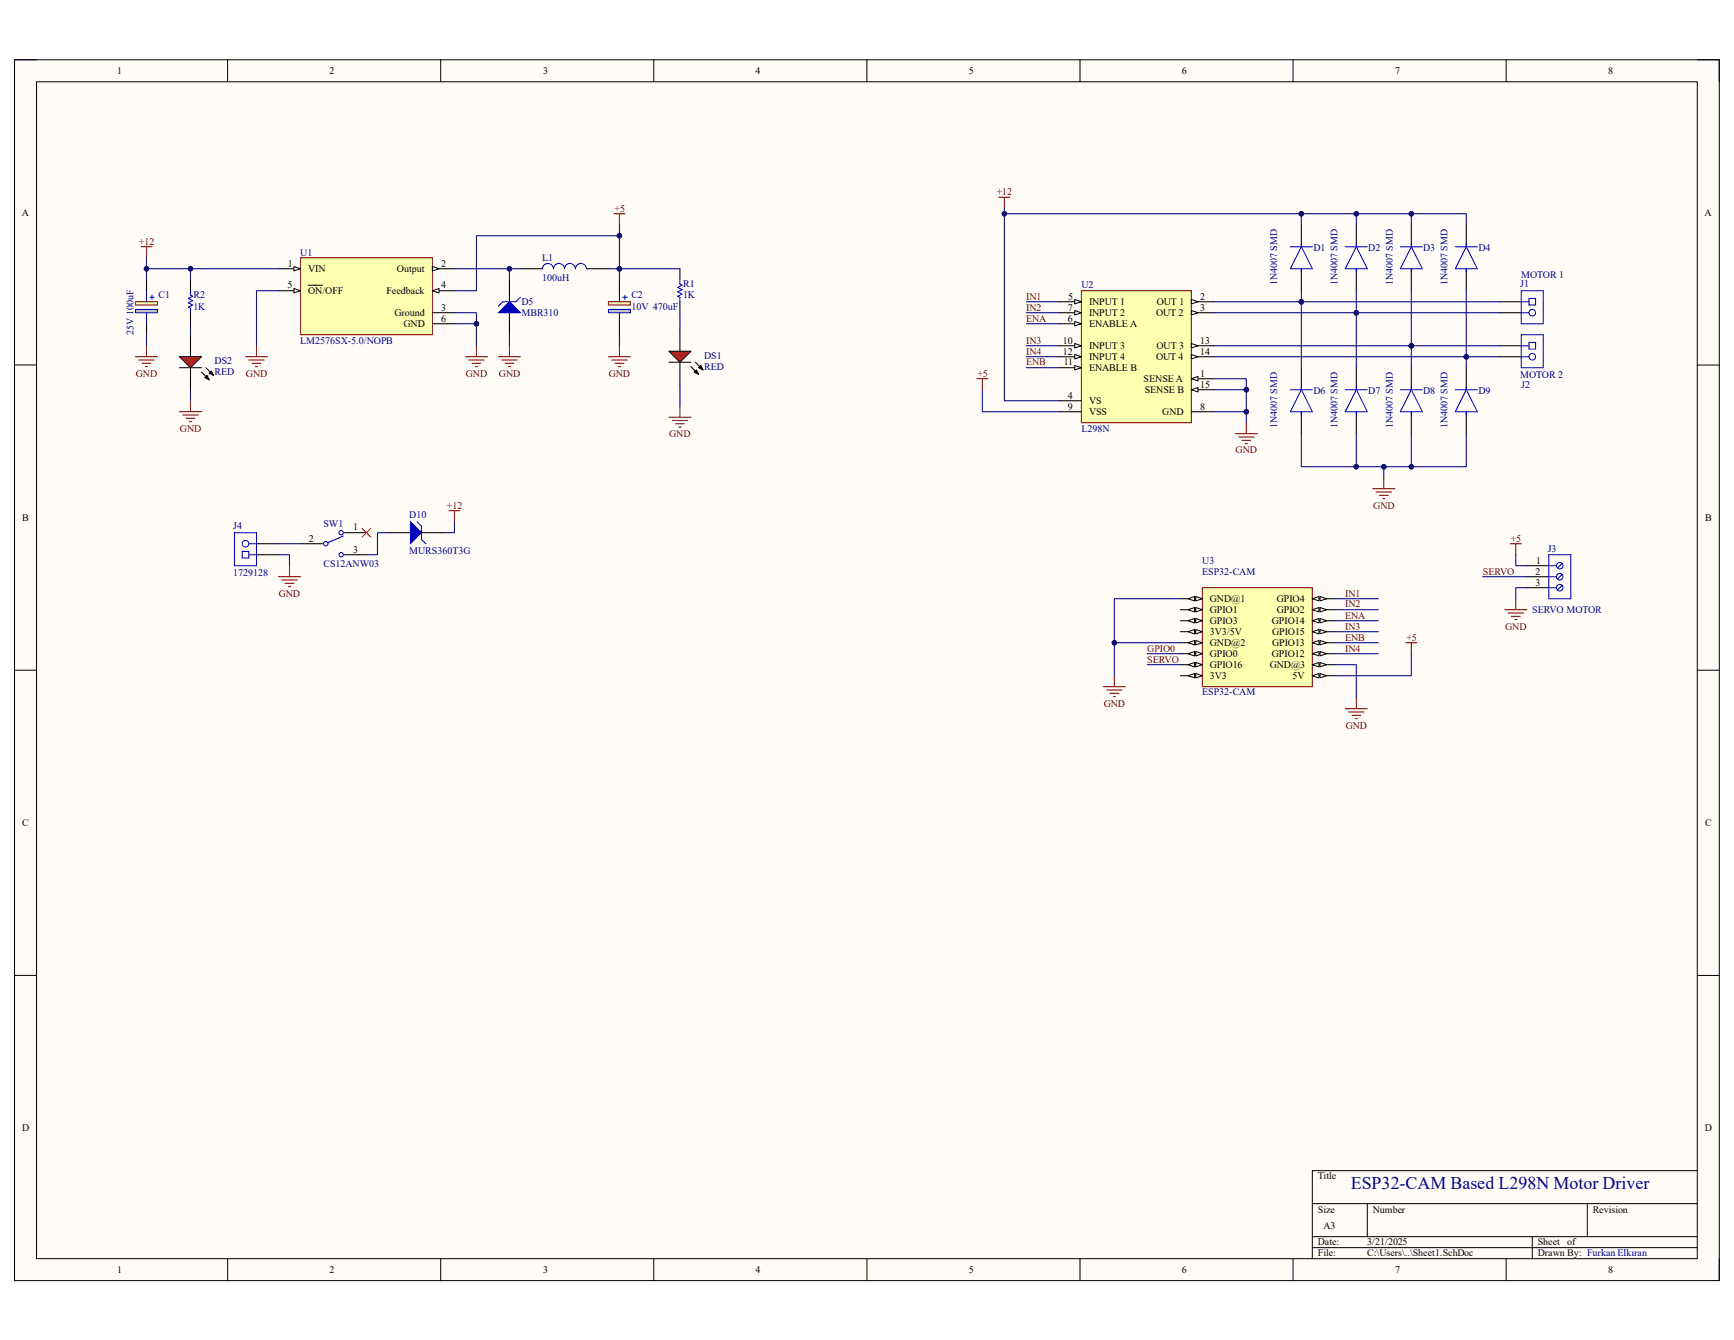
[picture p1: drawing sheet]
<svg xmlns="http://www.w3.org/2000/svg" width="279mm" height="216mm" viewBox="0 0 279 216" stroke-linecap="round" stroke-linejoin="round" font-family="sans-serif">
<path d="M2.3 9.6h274.7v196.7h-274.7z" fill-rule="evenodd" fill="#fffcf8"/>
<path d="M2.3 9.6h274.7v196.7h-274.7z" fill="none" stroke="#000" stroke-width=".16"/>
<path d="M5.9 13.2h267.6v189.6h-267.6z" fill-rule="evenodd" fill="#fffcf8"/>
<g fill="none" stroke="#000" stroke-width=".16">
<path d="M2.3 9.6h3.6M5.9 13.2h267.6v189.6h-267.6zM36.7 9.6v3.6M71 9.6v3.6M105.3 9.6v3.6M139.7 9.6v3.6M174 9.6v3.6M208.4 9.6v3.6M242.7 9.6v3.6M273.5 9.6h3.5v3.6M2.3 58.8h3.6M273.5 58.8h3.5"/>
<path d="M2.3 108h3.6M273.5 108h3.5M2.3 157.2h3.6M273.5 157.2h3.5M211.5 193.9h62M211.5 199.3h62M220.3 193.9v5.4M246.9 199.3v3.5M255.8 193.9v5.4M273.5 188.6h-62v14.2M36.7 202.8v3.5M71 202.8v3.5"/>
<path d="M105.3 202.8v3.5M139.7 202.8v3.5M174 202.8v3.5M208.4 202.8v3.5M211.5 201h62M242.7 202.8v3.5M277 202.8v3.5"/>
</g>
<path d="M193.7 94.7h17.8v15.9h-17.8z" fill-rule="evenodd" fill="#ffffb0"/>
<path d="M193.7 94.7h17.8v15.9h-17.8z" fill="none" stroke="#800000" stroke-width=".17"/>
<path d="M190.2 96.5h3.5" fill="none" stroke="#000" stroke-width=".17"/>
<path d="M192.7 96.1l1 .4-1 .3z" fill="#f8fcff"/>
<path d="M192.7 96.1l1 .4-1 .3z" fill="none" stroke="#000" stroke-width=".16"/>
<path d="M191.4 96.5l1.1-.4v.7z" fill="#f8fcff"/>
<path d="M191.4 96.5l1.1-.4v.7z" fill="none" stroke="#000" stroke-width=".16"/>
<path d="M190.2 98.2h3.5" fill="none" stroke="#000" stroke-width=".17"/>
<path d="M192.7 97.9l1 .3-1 .4z" fill="#f8fcff"/>
<path d="M192.7 97.9l1 .3-1 .4z" fill="none" stroke="#000" stroke-width=".16"/>
<path d="M191.4 98.2l1.1-.3v.7z" fill="#f8fcff"/>
<path d="M191.4 98.2l1.1-.3v.7z" fill="none" stroke="#000" stroke-width=".16"/>
<path d="M190.2 100h3.5" fill="none" stroke="#000" stroke-width=".17"/>
<path d="M192.7 99.7l1 .3-1 .4z" fill="#f8fcff"/>
<path d="M192.7 99.7l1 .3-1 .4z" fill="none" stroke="#000" stroke-width=".16"/>
<path d="M191.4 100l1.1-.3v.7z" fill="#f8fcff"/>
<path d="M191.4 100l1.1-.3v.7z" fill="none" stroke="#000" stroke-width=".16"/>
<path d="M190.2 101.8h3.5" fill="none" stroke="#000" stroke-width=".17"/>
<path d="M192.7 101.4l1 .4-1 .3z" fill="#f8fcff"/>
<path d="M192.7 101.4l1 .4-1 .3z" fill="none" stroke="#000" stroke-width=".16"/>
<path d="M191.4 101.8l1.1-.4v.7z" fill="#f8fcff"/>
<path d="M191.4 101.8l1.1-.4v.7z" fill="none" stroke="#000" stroke-width=".16"/>
<path d="M190.2 103.6h3.5" fill="none" stroke="#000" stroke-width=".17"/>
<path d="M192.7 103.2l1 .4-1 .3z" fill="#f8fcff"/>
<path d="M192.7 103.2l1 .4-1 .3z" fill="none" stroke="#000" stroke-width=".16"/>
<path d="M191.4 103.6l1.1-.4v.7z" fill="#f8fcff"/>
<path d="M191.4 103.6l1.1-.4v.7z" fill="none" stroke="#000" stroke-width=".16"/>
<path d="M190.2 105.3h3.5" fill="none" stroke="#000" stroke-width=".17"/>
<path d="M192.7 105l1 .3-1 .4z" fill="#f8fcff"/>
<path d="M192.7 105l1 .3-1 .4z" fill="none" stroke="#000" stroke-width=".16"/>
<path d="M191.4 105.3l1.1-.3v.7z" fill="#f8fcff"/>
<path d="M191.4 105.3l1.1-.3v.7z" fill="none" stroke="#000" stroke-width=".16"/>
<path d="M190.2 107.1h3.5" fill="none" stroke="#000" stroke-width=".17"/>
<path d="M192.7 106.7l1 .4-1 .4z" fill="#f8fcff"/>
<path d="M192.7 106.7l1 .4-1 .4z" fill="none" stroke="#000" stroke-width=".16"/>
<path d="M191.4 107.1l1.1-.4v.8z" fill="#f8fcff"/>
<path d="M191.4 107.1l1.1-.4v.8z" fill="none" stroke="#000" stroke-width=".16"/>
<path d="M190.2 108.9h3.5" fill="none" stroke="#000" stroke-width=".17"/>
<path d="M192.7 108.5l1 .4-1 .3z" fill="#f8fcff"/>
<path d="M192.7 108.5l1 .4-1 .3z" fill="none" stroke="#000" stroke-width=".16"/>
<path d="M191.4 108.9l1.1-.4v.7z" fill="#f8fcff"/>
<path d="M191.4 108.9l1.1-.4v.7z" fill="none" stroke="#000" stroke-width=".16"/>
<path d="M211.5 96.5h3.5" fill="none" stroke="#000" stroke-width=".17"/>
<path d="M211.5 96.5l1-.4v.7z" fill="#f8fcff"/>
<path d="M211.5 96.5l1-.4v.7z" fill="none" stroke="#000" stroke-width=".16"/>
<path d="M212.7 96.1l1.1 .4-1.1 .3z" fill="#f8fcff"/>
<path d="M212.7 96.1l1.1 .4-1.1 .3z" fill="none" stroke="#000" stroke-width=".16"/>
<path d="M211.5 98.2h3.5" fill="none" stroke="#000" stroke-width=".17"/>
<path d="M211.5 98.2l1-.3v.7z" fill="#f8fcff"/>
<path d="M211.5 98.2l1-.3v.7z" fill="none" stroke="#000" stroke-width=".16"/>
<path d="M212.7 97.9l1.1 .3-1.1 .4z" fill="#f8fcff"/>
<path d="M212.7 97.9l1.1 .3-1.1 .4z" fill="none" stroke="#000" stroke-width=".16"/>
<path d="M211.5 100h3.5" fill="none" stroke="#000" stroke-width=".17"/>
<path d="M211.5 100l1-.3v.7z" fill="#f8fcff"/>
<path d="M211.5 100l1-.3v.7z" fill="none" stroke="#000" stroke-width=".16"/>
<path d="M212.7 99.7l1.1 .3-1.1 .4z" fill="#f8fcff"/>
<path d="M212.7 99.7l1.1 .3-1.1 .4z" fill="none" stroke="#000" stroke-width=".16"/>
<path d="M211.5 101.8h3.5" fill="none" stroke="#000" stroke-width=".17"/>
<path d="M211.5 101.8l1-.4v.7z" fill="#f8fcff"/>
<path d="M211.5 101.8l1-.4v.7z" fill="none" stroke="#000" stroke-width=".16"/>
<path d="M212.7 101.4l1.1 .4-1.1 .3z" fill="#f8fcff"/>
<path d="M212.7 101.4l1.1 .4-1.1 .3z" fill="none" stroke="#000" stroke-width=".16"/>
<path d="M211.5 103.6h3.5" fill="none" stroke="#000" stroke-width=".17"/>
<path d="M211.5 103.6l1-.4v.7z" fill="#f8fcff"/>
<path d="M211.5 103.6l1-.4v.7z" fill="none" stroke="#000" stroke-width=".16"/>
<path d="M212.7 103.2l1.1 .4-1.1 .3z" fill="#f8fcff"/>
<path d="M212.7 103.2l1.1 .4-1.1 .3z" fill="none" stroke="#000" stroke-width=".16"/>
<path d="M211.5 105.3h3.5" fill="none" stroke="#000" stroke-width=".17"/>
<path d="M211.5 105.3l1-.3v.7z" fill="#f8fcff"/>
<path d="M211.5 105.3l1-.3v.7z" fill="none" stroke="#000" stroke-width=".16"/>
<path d="M212.7 105l1.1 .3-1.1 .4z" fill="#f8fcff"/>
<path d="M212.7 105l1.1 .3-1.1 .4z" fill="none" stroke="#000" stroke-width=".16"/>
<path d="M211.5 107.1h3.5" fill="none" stroke="#000" stroke-width=".17"/>
<path d="M211.5 107.1l1-.4v.8z" fill="#f8fcff"/>
<path d="M211.5 107.1l1-.4v.8z" fill="none" stroke="#000" stroke-width=".16"/>
<path d="M212.7 106.7l1.1 .4-1.1 .4z" fill="#f8fcff"/>
<path d="M212.7 106.7l1.1 .4-1.1 .4z" fill="none" stroke="#000" stroke-width=".16"/>
<path d="M211.5 108.9h3.5" fill="none" stroke="#000" stroke-width=".17"/>
<path d="M211.5 108.9l1-.4v.7z" fill="#f8fcff"/>
<path d="M211.5 108.9l1-.4v.7z" fill="none" stroke="#000" stroke-width=".16"/>
<path d="M212.7 108.5l1.1 .4-1.1 .3z" fill="#f8fcff"/>
<path d="M212.7 108.5l1.1 .4-1.1 .3z" fill="none" stroke="#000" stroke-width=".16"/>
<path d="M174.2 46.8h17.8v21.3h-17.8z" fill-rule="evenodd" fill="#ffffb0"/>
<path d="M174.2 46.8h17.8v21.3h-17.8z" fill="none" stroke="#800000" stroke-width=".16"/>
<path d="M192 61h3.5" fill="none" stroke="#000" stroke-width=".17"/>
<path d="M192 61l1-.3v.7z" fill="#f8fcff"/>
<path d="M192 61l1-.3v.7z" fill="none" stroke="#000" stroke-width=".16"/>
<path d="M170.7 55.7h3.5" fill="none" stroke="#000" stroke-width=".17"/>
<path d="M173.2 55.4l1 .3-1 .4z" fill="#f8fcff"/>
<path d="M173.2 55.4l1 .3-1 .4z" fill="none" stroke="#000" stroke-width=".16"/>
<path d="M170.7 59.2h3.5" fill="none" stroke="#000" stroke-width=".17"/>
<path d="M173.2 58.9l1 .3-1 .4z" fill="#f8fcff"/>
<path d="M173.2 58.9l1 .3-1 .4z" fill="none" stroke="#000" stroke-width=".16"/>
<path d="M170.7 57.5h3.5" fill="none" stroke="#000" stroke-width=".17"/>
<path d="M173.2 57.1l1 .4-1 .3z" fill="#f8fcff"/>
<path d="M173.2 57.1l1 .4-1 .3z" fill="none" stroke="#000" stroke-width=".16"/>
<path d="M192 55.7h3.5" fill="none" stroke="#000" stroke-width=".17"/>
<path d="M192 55.4l1 .3-1 .4z" fill="#f8fcff"/>
<path d="M192 55.4l1 .3-1 .4z" fill="none" stroke="#000" stroke-width=".16"/>
<path d="M192 57.5h3.5" fill="none" stroke="#000" stroke-width=".17"/>
<path d="M192 57.1l1 .4-1 .3z" fill="#f8fcff"/>
<path d="M192 57.1l1 .4-1 .3z" fill="none" stroke="#000" stroke-width=".16"/>
<path d="M192 62.8h3.5" fill="none" stroke="#000" stroke-width=".17"/>
<path d="M192 62.8l1-.4v.8z" fill="#f8fcff"/>
<path d="M192 62.8l1-.4v.8z" fill="none" stroke="#000" stroke-width=".16"/>
<path d="M192 48.6h3.5" fill="none" stroke="#000" stroke-width=".17"/>
<path d="M192 48.3l1 .3-1 .4z" fill="#f8fcff"/>
<path d="M192 48.3l1 .3-1 .4z" fill="none" stroke="#000" stroke-width=".16"/>
<path d="M192 50.4h3.5" fill="none" stroke="#000" stroke-width=".17"/>
<path d="M192 50l1 .4-1 .3z" fill="#f8fcff"/>
<path d="M192 50l1 .4-1 .3z" fill="none" stroke="#000" stroke-width=".16"/>
<path d="M170.7 48.6h3.5M170.7 64.6h3.5" fill="none" stroke="#000" stroke-width=".17"/>
<path d="M173.2 48.3l1 .3-1 .4z" fill="#f8fcff"/>
<path d="M173.2 48.3l1 .3-1 .4z" fill="none" stroke="#000" stroke-width=".16"/>
<path d="M170.7 52.2h3.5" fill="none" stroke="#000" stroke-width=".17"/>
<path d="M173.2 51.8l1 .4-1 .3z" fill="#f8fcff"/>
<path d="M173.2 51.8l1 .4-1 .3z" fill="none" stroke="#000" stroke-width=".16"/>
<path d="M170.7 50.4h3.5" fill="none" stroke="#000" stroke-width=".17"/>
<path d="M173.2 50l1 .4-1 .3z" fill="#f8fcff"/>
<path d="M173.2 50l1 .4-1 .3z" fill="none" stroke="#000" stroke-width=".16"/>
<g fill="none" stroke="#000" stroke-width=".17">
<path d="M209.7 36.2v3.6M218.5 36.2v3.6M227.4 36.2v3.6M236.3 36.2v3.6M209.7 43.3v3.5M209.7 59.2v3.6M218.5 43.3v3.5M218.5 59.2v3.6M227.4 43.3v3.5M227.4 59.2v3.6M236.3 43.3v3.5M236.3 59.2v3.6"/>
<path d="M241.6 48.6h3.5M241.6 50.4h3.5M170.7 66.3h3.5M192 66.3h3.5M209.7 66.3v3.6M218.5 66.3v3.6M227.4 66.3v3.6M236.3 66.3v3.6"/>
</g>
<path d="M199.1 69.9h3.5M199.6 70.4h2.5M200.1 71h1.4M200.6 71.5h.4M200.8 68.1v1.8" fill="none" stroke="#800000" stroke-width=".17"/>
<g fill="none" stroke="#00f" stroke-width=".17">
<path d="M207.9 39.8h3.6M209.7 39.8l1.8 3.5h-3.6zM209.7 39.2v.6M216.8 39.8h3.5M218.5 39.8l1.8 3.5h-3.5zM218.5 39.2v.6M225.6 39.8h3.6M227.4 39.8l1.8 3.5h-3.6zM227.4 39.2v.6M234.5 39.8h3.5M236.3 39.8l1.7 3.5h-3.5zM236.3 39.2v.6"/>
<path d="M209.7 43.3v.5M218.5 43.3v.5M227.4 43.3v.5M236.3 43.3v.5M245.1 50.4h1.3M245.1 48.6h1.3M245.1 46.8h3.6v5.4h-3.6zM207.9 62.8h3.6M209.7 62.3v.5M209.7 66.3v.6M209.7 62.8l1.8 3.5h-3.6zM216.8 62.8h3.5"/>
<path d="M218.5 62.3v.5M218.5 66.3v.6M218.5 62.8l1.8 3.5h-3.5zM225.6 62.8h3.6M227.4 62.3v.5M227.4 66.3v.6M227.4 62.8l1.8 3.5h-3.6zM234.5 62.8h3.5M236.3 62.3v.5M236.3 66.3v.6M236.3 62.8l1.7 3.5h-3.5z"/>
</g>
<circle cx="246.9" cy="50.4" r=".53" fill="#fff"/>
<g fill="none" stroke="#00f" stroke-width=".17">
<path d="M245.1 57.5h1.3M245.1 55.7h1.3M245.1 53.9h3.6v5.3h-3.6zM246.4 48.1h1v1h-1z"/>
<circle cx="246.9" cy="50.4" r=".53"/>
</g>
<path d="M241.6 55.7h3.5M241.6 57.5h3.5" fill="none" stroke="#000" stroke-width=".17"/>
<circle cx="246.9" cy="57.5" r=".53" fill="#fff"/>
<g fill="none" stroke="#00f" stroke-width=".17">
<path d="M246.4 55.2h1v1h-1zM249.6 91.1h1.2M249.6 92.9h1.2M249.6 94.7h1.2M249.6 89.4h3.5v7.1h-3.5zM251.7 90.8l-.7 .7M251.7 92.5l-.7 .8M251.7 94.3l-.7 .8"/>
<circle cx="246.9" cy="57.5" r=".53"/>
<circle cx="251.3" cy="91.1" r=".53"/>
<circle cx="251.3" cy="92.9" r=".53"/>
<circle cx="251.3" cy="94.7" r=".53"/>
</g>
<g fill="none" stroke="#800000" stroke-width=".17">
<path d="M160.9 31.8h1.8M161.8 31.8v1.7M221.2 78.7h3.5M221.7 79.3h2.5M222.3 79.8h1.4M223 77v1.7M222.8 80.3h.3M242.5 98.2h3.5M243 98.8h2.5M243.4 87.6h1.7M243.5 99.3h1.5M244.1 99.8h.3"/>
<path d="M244.2 87.6v1.8M244.2 96.5v1.7"/>
</g>
<path d="M246 91.1h3.6M246 92.9h3.6M246 94.7h3.6" fill="none" stroke="#000" stroke-width=".17"/>
<path d="M48.4 41.5h21.3v12.4h-21.3z" fill-rule="evenodd" fill="#ffffb0"/>
<path d="M48.4 41.5h21.3v12.4h-21.3z" fill="none" stroke="#800000" stroke-width=".17"/>
<path d="M44.9 43.3h3.5" fill="none" stroke="#000" stroke-width=".17"/>
<path d="M47.4 42.9l1 .4-1 .4z" fill="#f8fcff"/>
<path d="M47.4 42.9l1 .4-1 .4z" fill="none" stroke="#000" stroke-width=".16"/>
<path d="M44.9 46.8h3.5" fill="none" stroke="#000" stroke-width=".17"/>
<path d="M47.4 46.5l1 .3-1 .4z" fill="#f8fcff"/>
<path d="M47.4 46.5l1 .3-1 .4z" fill="none" stroke="#000" stroke-width=".16"/>
<path d="M49.7 46h2.3M69.7 46.8h3.5" fill="none" stroke="#000" stroke-width=".17"/>
<path d="M69.7 46.8l1-.3v.7z" fill="#f8fcff"/>
<path d="M69.7 46.8l1-.3v.7z" fill="none" stroke="#000" stroke-width=".16"/>
<path d="M69.7 50.4h3.5M69.7 43.3h3.5" fill="none" stroke="#000" stroke-width=".17"/>
<path d="M69.7 42.9l1 .4-1 .4z" fill="#f8fcff"/>
<path d="M69.7 42.9l1 .4-1 .4z" fill="none" stroke="#000" stroke-width=".16"/>
<path d="M69.7 52.2h3.5M83.9 43.3h3.5M94.5 43.3h3.5" fill="none" stroke="#000" stroke-width=".17"/>
<path d="M87.4 43.3a.89 .89 0 0 1 .9-.9 .89 .89 0 0 1 .9 .9 .89 .89 0 0 1 .9-.9 .89 .89 0 0 1 .8 .9 .89 .89 0 0 1 .9-.9 .89 .89 0 0 1 .9 .9 .89 .89 0 0 1 .9-.9 .89 .89 0 0 1 .9 .9" fill="none" stroke="#00f" stroke-width=".17"/>
<path d="M21.8 48.6h3.6v.5h-3.6z" fill-rule="evenodd" fill="#ffffb0"/>
<path d="M21.8 48.6h3.6v.5h-3.6z" fill="none" stroke="#800000" stroke-width=".17"/>
<path d="M21.8 49.9h3.6v.5h-3.6z" fill-rule="evenodd" fill="#c0c0c0"/>
<path d="M21.8 49.9h3.6v.5h-3.6zM23.6 46.8v1.8M23.6 50.4v1.8M24.1 47.9h.7M24.5 47.6v.7" fill="none" stroke="#00f" stroke-width=".17"/>
<path d="M23.6 45.1v1.7M23.6 52.2v1.7" fill="none" stroke="#000" stroke-width=".17"/>
<path d="M98 48.6h3.6v.5h-3.6z" fill-rule="evenodd" fill="#ffffb0"/>
<path d="M98 48.6h3.6v.5h-3.6z" fill="none" stroke="#800000" stroke-width=".17"/>
<path d="M98 49.9h3.6v.5h-3.6z" fill-rule="evenodd" fill="#c0c0c0"/>
<path d="M98 49.9h3.6v.5h-3.6zM99.8 46.8v1.8M99.8 50.4v1.8M100.3 47.9h.7M100.7 47.6v.7" fill="none" stroke="#00f" stroke-width=".17"/>
<path d="M82.1 45.1v3.5M82.1 50.4v3.5M99.8 45.1v1.7M99.8 52.2v1.7" fill="none" stroke="#000" stroke-width=".17"/>
<path d="M80.3 50.4l1.8-1.8 1.8 1.8z" fill="#00f"/>
<path d="M30.7 46.8v.8l.3 .1-.7 .4 .7 .3-.7 .4 .7 .3-.7 .4 .4 .2v.7M80.3 50.4l1.8-1.8 1.8 1.8zM83.9 47.9l-.8 .7h-2.1l-.7 .7" fill="none" stroke="#00f" stroke-width=".17"/>
<g fill="none" stroke="#800000" stroke-width=".17">
<path d="M22.7 39.8h1.8M23.6 39.8v1.7M98.9 34.4h1.8M99.8 34.4v1.8M21.8 57.5h3.6M22.4 58h2.4M22.9 58.5h1.4M23.4 59.1h.4M23.6 55.7v1.8M39.6 57.5h3.5M40.1 58h2.5M40.6 58.5h1.4"/>
<path d="M41.2 59.1h.3M41.3 55.7v1.8M75 57.5h3.5M75.5 58h2.5M76.1 58.5h1.4M76.6 59.1h.3M76.8 55.7v1.8M80.3 57.5h3.6M80.8 58h2.5M81.4 58.5h1.4M81.9 59.1h.4M82.1 55.7v1.8"/>
<path d="M98 57.5h3.6M98.6 58h2.4M99.1 58.5h1.4M99.6 59.1h.4M99.8 55.7v1.8"/>
</g>
<path d="M30.7 45.1v1.7M30.7 50.4v1.8M30.7 53.9v3.6M30.7 59.2v3.6" fill="none" stroke="#000" stroke-width=".17"/>
<path d="M28.9 57.5h3.6l-1.8 1.7z" fill="#f00"/>
<path d="M28.9 57.5h3.6l-1.8 1.7zM28.9 59.2h3.6M32.5 60l1.2 1.2M33.2 59.2l1.2 1.3M34.1 59.8l.3 .7-.7-.4zM33.4 60.5l.3 .7-.7-.4zM41.3 89.4h3.6M41.3 87.6h3.6" fill="none" stroke="#000" stroke-width=".17"/>
<path d="M33.4 60.5l.3 .7-.7-.4zM34.1 59.8l.3 .7-.7-.4z" fill="#000"/>
<path d="M28.9 66.3h3.6M29.5 66.9h2.4M30 67.4h1.4M30.5 67.9h.4M30.7 64.6v1.7" fill="none" stroke="#800000" stroke-width=".17"/>
<path d="M37.8 85.8h3.5v5.3h-3.5zM40.1 87.6h1.2M40.1 89.4h1.2" fill="none" stroke="#00f" stroke-width=".17"/>
<circle cx="39.6" cy="87.6" r=".53" fill="#fff"/>
<g fill="none" stroke="#00f" stroke-width=".17">
<path d="M39 88.8h1.1v1.1h-1.1z"/>
<circle cx="39.6" cy="87.6" r=".53"/>
</g>
<path d="M62.6 85.8h3.5M67.9 85.8h3.6" fill="none" stroke="#000" stroke-width=".17"/>
<path d="M66.1 84.1l1.8 1.7-1.8 1.8z" fill="#00f"/>
<path d="M109.6 45.1v.7l.3 .2-.7 .3 .7 .4-.7 .3 .7 .4-.7 .3 .4 .2v.7M66.1 84.1l1.8 1.7-1.8 1.8zM67.2 84.1l.7 .7v2.1l.7 .7" fill="none" stroke="#00f" stroke-width=".17"/>
<path d="M44.9 92.9h3.5M45.4 93.5h2.5M45.9 94h1.5M46.5 94.5h.3M46.6 91.1v1.8" fill="none" stroke="#800000" stroke-width=".17"/>
<path d="M109.6 43.3v1.8M109.6 48.6v1.8M109.6 53v3.6M109.6 58.4v3.5" fill="none" stroke="#000" stroke-width=".17"/>
<path d="M107.8 56.6h3.5l-1.7 1.8z" fill="#f00"/>
<path d="M107.8 56.6h3.5l-1.7 1.8zM107.8 58.4h3.5M111.3 59.1l1.3 1.2M112 58.4l1.3 1.2M112.2 59.6l.4 .7-.7-.3zM112.6 59.2l.3-.3 .4 .7zM48.4 87.6h3.6M55.5 85.8h3.5M55.5 89.4h3.5" fill="none" stroke="#000" stroke-width=".17"/>
<path d="M112.6 59.2l.3-.3 .4 .7zM112.2 59.6l.4 .7-.7-.3z" fill="#000"/>
<g fill="none" stroke="#800000" stroke-width=".17">
<path d="M107.8 67.2h3.5M108.3 67.8h2.5M108.8 68.3h1.5M109.4 68.8h.3M109.6 65.4v1.8M157.4 61h1.8M158.3 61v1.8M177.8 110.6h3.5M178.3 111.2h2.5M178.8 111.7h1.5M179.4 112.2h.3M179.6 108.9v1.7"/>
<path d="M216.8 114.2h3.5M217.3 114.7h2.5M217.8 115.3h1.5M218.4 115.8h.3M218.5 112.4v1.8M226.5 103.6h1.8M227.4 103.6v1.7"/>
</g>
<g fill="none" stroke="#00f" stroke-width=".17">
<path d="M55.3 86.4l-2.5 1"/>
<circle cx="52.5" cy="87.6" r=".35"/>
<circle cx="55" cy="85.8" r=".35"/>
<circle cx="55" cy="89.4" r=".35"/>
</g>
<path d="M195.5 61h5.3v7.1" fill="none" stroke="#000080" stroke-width=".17"/>
<circle cx="200.8" cy="62.8" r=".35" fill="#000080"/>
<circle cx="200.8" cy="62.8" r=".35" fill="none" stroke="#000080" stroke-width=".16"/>
<circle cx="200.8" cy="66.3" r=".35" fill="#000080"/>
<circle cx="200.8" cy="66.3" r=".35" fill="none" stroke="#000080" stroke-width=".16"/>
<path d="M195.5 66.3h5.3" fill="none" stroke="#000080" stroke-width=".17"/>
<circle cx="200.8" cy="66.3" r=".35" fill="#000080"/>
<circle cx="200.8" cy="66.3" r=".35" fill="none" stroke="#000080" stroke-width=".16"/>
<path d="M195.5 62.8h5.3" fill="none" stroke="#000080" stroke-width=".17"/>
<circle cx="200.8" cy="62.8" r=".35" fill="#000080"/>
<circle cx="200.8" cy="62.8" r=".35" fill="none" stroke="#000080" stroke-width=".16"/>
<path d="M209.7 46.8v12.4" fill="none" stroke="#000080" stroke-width=".17"/>
<circle cx="209.7" cy="48.6" r=".35" fill="#000080"/>
<circle cx="209.7" cy="48.6" r=".35" fill="none" stroke="#000080" stroke-width=".16"/>
<path d="M218.5 46.8v12.4" fill="none" stroke="#000080" stroke-width=".17"/>
<circle cx="218.5" cy="50.4" r=".35" fill="#000080"/>
<circle cx="218.5" cy="50.4" r=".35" fill="none" stroke="#000080" stroke-width=".16"/>
<path d="M227.4 46.8v12.4" fill="none" stroke="#000080" stroke-width=".17"/>
<circle cx="227.4" cy="55.7" r=".35" fill="#000080"/>
<circle cx="227.4" cy="55.7" r=".35" fill="none" stroke="#000080" stroke-width=".16"/>
<path d="M236.3 46.8v12.4" fill="none" stroke="#000080" stroke-width=".17"/>
<circle cx="236.3" cy="57.5" r=".35" fill="#000080"/>
<circle cx="236.3" cy="57.5" r=".35" fill="none" stroke="#000080" stroke-width=".16"/>
<path d="M218.5 69.9v5.3" fill="none" stroke="#000080" stroke-width=".17"/>
<circle cx="218.5" cy="75.2" r=".35" fill="#000080"/>
<circle cx="218.5" cy="75.2" r=".35" fill="none" stroke="#000080" stroke-width=".16"/>
<path d="M236.3 69.9v5.3h-8.9" fill="none" stroke="#000080" stroke-width=".17"/>
<circle cx="227.4" cy="75.2" r=".35" fill="#000080"/>
<circle cx="227.4" cy="75.2" r=".35" fill="none" stroke="#000080" stroke-width=".16"/>
<path d="M223 75.2v1.8" fill="none" stroke="#000080" stroke-width=".17"/>
<circle cx="223" cy="75.2" r=".35" fill="#000080"/>
<circle cx="223" cy="75.2" r=".35" fill="none" stroke="#000080" stroke-width=".16"/>
<path d="M209.7 69.9v5.3h17.7v-5.3" fill="none" stroke="#000080" stroke-width=".17"/>
<circle cx="218.5" cy="75.2" r=".35" fill="#000080"/>
<circle cx="218.5" cy="75.2" r=".35" fill="none" stroke="#000080" stroke-width=".16"/>
<circle cx="223" cy="75.2" r=".35" fill="#000080"/>
<circle cx="223" cy="75.2" r=".35" fill="none" stroke="#000080" stroke-width=".16"/>
<circle cx="227.4" cy="75.2" r=".35" fill="#000080"/>
<circle cx="227.4" cy="75.2" r=".35" fill="none" stroke="#000080" stroke-width=".16"/>
<path d="M195.5 48.6h14.2" fill="none" stroke="#000080" stroke-width=".17"/>
<circle cx="209.7" cy="48.6" r=".35" fill="#000080"/>
<circle cx="209.7" cy="48.6" r=".35" fill="none" stroke="#000080" stroke-width=".16"/>
<path d="M195.5 50.4h23" fill="none" stroke="#000080" stroke-width=".17"/>
<circle cx="218.5" cy="50.4" r=".35" fill="#000080"/>
<circle cx="218.5" cy="50.4" r=".35" fill="none" stroke="#000080" stroke-width=".16"/>
<path d="M195.5 55.7h31.9" fill="none" stroke="#000080" stroke-width=".17"/>
<circle cx="227.4" cy="55.7" r=".35" fill="#000080"/>
<circle cx="227.4" cy="55.7" r=".35" fill="none" stroke="#000080" stroke-width=".16"/>
<path d="M195.5 57.5h40.8" fill="none" stroke="#000080" stroke-width=".17"/>
<circle cx="236.3" cy="57.5" r=".35" fill="#000080"/>
<circle cx="236.3" cy="57.5" r=".35" fill="none" stroke="#000080" stroke-width=".16"/>
<path d="M227.4 55.7h14.2" fill="none" stroke="#000080" stroke-width=".17"/>
<circle cx="227.4" cy="55.7" r=".35" fill="#000080"/>
<circle cx="227.4" cy="55.7" r=".35" fill="none" stroke="#000080" stroke-width=".16"/>
<path d="M236.3 57.5h5.3" fill="none" stroke="#000080" stroke-width=".17"/>
<circle cx="236.3" cy="57.5" r=".35" fill="#000080"/>
<circle cx="236.3" cy="57.5" r=".35" fill="none" stroke="#000080" stroke-width=".16"/>
<path d="M209.7 36.2v-1.8h8.8v1.8" fill="none" stroke="#000080" stroke-width=".17"/>
<circle cx="209.7" cy="34.4" r=".35" fill="#000080"/>
<circle cx="209.7" cy="34.4" r=".35" fill="none" stroke="#000080" stroke-width=".16"/>
<circle cx="218.5" cy="34.4" r=".35" fill="#000080"/>
<circle cx="218.5" cy="34.4" r=".35" fill="none" stroke="#000080" stroke-width=".16"/>
<path d="M218.5 34.4h8.9v1.8" fill="none" stroke="#000080" stroke-width=".17"/>
<circle cx="218.5" cy="34.4" r=".35" fill="#000080"/>
<circle cx="218.5" cy="34.4" r=".35" fill="none" stroke="#000080" stroke-width=".16"/>
<circle cx="227.4" cy="34.4" r=".35" fill="#000080"/>
<circle cx="227.4" cy="34.4" r=".35" fill="none" stroke="#000080" stroke-width=".16"/>
<path d="M227.4 34.4h8.9v1.8" fill="none" stroke="#000080" stroke-width=".17"/>
<circle cx="227.4" cy="34.4" r=".35" fill="#000080"/>
<circle cx="227.4" cy="34.4" r=".35" fill="none" stroke="#000080" stroke-width=".16"/>
<path d="M209.7 34.4h-47.9v30.2h8.9" fill="none" stroke="#000080" stroke-width=".17"/>
<circle cx="161.8" cy="34.4" r=".35" fill="#000080"/>
<circle cx="161.8" cy="34.4" r=".35" fill="none" stroke="#000080" stroke-width=".16"/>
<circle cx="209.7" cy="34.4" r=".35" fill="#000080"/>
<circle cx="209.7" cy="34.4" r=".35" fill="none" stroke="#000080" stroke-width=".16"/>
<g fill="none" stroke="#000080" stroke-width=".17">
<path d="M44.9 43.3h-21.3v1.8M165.4 52.2h5.3M165.4 50.4h5.3M165.4 48.6h5.3M165.4 55.7h5.3M165.4 57.5h5.3M165.4 59.2h5.3M215 98.2h7.1M215 96.5h7.1M238.9 92.9h7.1M244.2 89.4v1.7h1.8M246 94.7h-1.8v1.8"/>
<path d="M184.9 107.1h5.3M215 105.3h7.1M215 103.6h7.1M215 101.8h7.1M215 100h7.1"/>
</g>
<circle cx="23.6" cy="43.3" r=".35" fill="#000080"/>
<circle cx="23.6" cy="43.3" r=".35" fill="none" stroke="#000080" stroke-width=".16"/>
<circle cx="30.7" cy="43.3" r=".35" fill="#000080"/>
<circle cx="30.7" cy="43.3" r=".35" fill="none" stroke="#000080" stroke-width=".16"/>
<path d="M23.6 53.9v1.8M44.9 46.8h-3.6v8.9M73.2 50.4h3.6v5.3" fill="none" stroke="#000080" stroke-width=".17"/>
<circle cx="76.8" cy="52.2" r=".35" fill="#000080"/>
<circle cx="76.8" cy="52.2" r=".35" fill="none" stroke="#000080" stroke-width=".16"/>
<path d="M73.2 52.2h3.6" fill="none" stroke="#000080" stroke-width=".17"/>
<circle cx="76.8" cy="52.2" r=".35" fill="#000080"/>
<circle cx="76.8" cy="52.2" r=".35" fill="none" stroke="#000080" stroke-width=".16"/>
<path d="M73.2 43.3h10.7" fill="none" stroke="#000080" stroke-width=".17"/>
<circle cx="82.1" cy="43.3" r=".35" fill="#000080"/>
<circle cx="82.1" cy="43.3" r=".35" fill="none" stroke="#000080" stroke-width=".16"/>
<path d="M82.1 43.3v1.8" fill="none" stroke="#000080" stroke-width=".17"/>
<circle cx="82.1" cy="43.3" r=".35" fill="#000080"/>
<circle cx="82.1" cy="43.3" r=".35" fill="none" stroke="#000080" stroke-width=".16"/>
<path d="M98 43.3h1.8v1.8" fill="none" stroke="#000080" stroke-width=".17"/>
<circle cx="99.8" cy="43.3" r=".35" fill="#000080"/>
<circle cx="99.8" cy="43.3" r=".35" fill="none" stroke="#000080" stroke-width=".16"/>
<path d="M82.1 53.9v1.8M99.8 43.3v-5.3h-23v8.8h-3.6M99.8 53.9v1.8" fill="none" stroke="#000080" stroke-width=".17"/>
<circle cx="99.8" cy="38" r=".35" fill="#000080"/>
<circle cx="99.8" cy="38" r=".35" fill="none" stroke="#000080" stroke-width=".16"/>
<circle cx="99.8" cy="43.3" r=".35" fill="#000080"/>
<circle cx="99.8" cy="43.3" r=".35" fill="none" stroke="#000080" stroke-width=".16"/>
<path d="M99.8 36.2v1.8" fill="none" stroke="#000080" stroke-width=".17"/>
<circle cx="99.8" cy="38" r=".35" fill="#000080"/>
<circle cx="99.8" cy="38" r=".35" fill="none" stroke="#000080" stroke-width=".16"/>
<path d="M23.6 41.5v1.8" fill="none" stroke="#000080" stroke-width=".17"/>
<circle cx="23.6" cy="43.3" r=".35" fill="#000080"/>
<circle cx="23.6" cy="43.3" r=".35" fill="none" stroke="#000080" stroke-width=".16"/>
<path d="M30.7 43.3v1.8" fill="none" stroke="#000080" stroke-width=".17"/>
<circle cx="30.7" cy="43.3" r=".35" fill="#000080"/>
<circle cx="30.7" cy="43.3" r=".35" fill="none" stroke="#000080" stroke-width=".16"/>
<path d="M30.7 52.2v1.7M99.8 43.3h9.8M109.6 50.4v2.6M30.7 62.8v1.8M109.6 61.9v3.5M44.9 89.4h1.7v1.7" fill="none" stroke="#000080" stroke-width=".17"/>
<circle cx="99.8" cy="43.3" r=".35" fill="#000080"/>
<circle cx="99.8" cy="43.3" r=".35" fill="none" stroke="#000080" stroke-width=".16"/>
<path d="M161.8 33.5v.9" fill="none" stroke="#000080" stroke-width=".17"/>
<circle cx="161.8" cy="34.4" r=".35" fill="#000080"/>
<circle cx="161.8" cy="34.4" r=".35" fill="none" stroke="#000080" stroke-width=".16"/>
<path d="M158.3 62.8v3.5h12.4M190.2 96.5h-10.6v12.4M227.4 105.3v3.6h-12.4" fill="none" stroke="#000080" stroke-width=".17"/>
<circle cx="179.6" cy="103.6" r=".35" fill="#000080"/>
<circle cx="179.6" cy="103.6" r=".35" fill="none" stroke="#000080" stroke-width=".16"/>
<path d="M179.6 103.6h10.6" fill="none" stroke="#000080" stroke-width=".17"/>
<circle cx="179.6" cy="103.6" r=".35" fill="#000080"/>
<circle cx="179.6" cy="103.6" r=".35" fill="none" stroke="#000080" stroke-width=".16"/>
<path d="M209.7 48.6h31.9M215 107.1h3.5v5.3" fill="none" stroke="#000080" stroke-width=".17"/>
<circle cx="209.7" cy="48.6" r=".35" fill="#000080"/>
<circle cx="209.7" cy="48.6" r=".35" fill="none" stroke="#000080" stroke-width=".16"/>
<path d="M218.5 50.4h23.1" fill="none" stroke="#000080" stroke-width=".17"/>
<circle cx="218.5" cy="50.4" r=".35" fill="#000080"/>
<circle cx="218.5" cy="50.4" r=".35" fill="none" stroke="#000080" stroke-width=".16"/>
<path d="M44.9 87.6h3.5M62.6 85.8h-1.8v3.6h-1.8M73.2 84.1v1.7h-1.7M184.9 105.3h5.3" fill="none" stroke="#000080" stroke-width=".17"/>
<path d="M72.3 82.3h1.8M73.2 82.3v1.8" fill="none" stroke="#800000" stroke-width=".17"/>
<path d="M58.3 85.1l1.5 1.4M59.8 85.1l-1.5 1.4" fill="none" stroke="#f00" stroke-width=".16"/>
<text font-size="2.9" fill="#000080" x="217.6" y="191.6">ESP32-CAM Based L298N Motor Driver</text>
<g font-size="1.6">
<text x="18.9" y="11.9">1</text>
<text x="53.1" y="11.9">2</text>
<text x="87.5" y="11.9">3</text>
<text x="121.8" y="11.9">4</text>
<text x="156.1" y="11.9">5</text>
<text x="190.4" y="11.9">6</text>
<text x="224.8" y="11.9">7</text>
<text x="259.1" y="11.9">8</text>
<text x="3.5" y="34.8">A</text>
<text x="274.7" y="34.8">A</text>
<text x="46.3" y="46.5">5</text>
<text x="46.4" y="43">1</text>
<text x="49.7" y="43.9">VIN</text>
<text x="49.7" y="47.4">ON/OFF</text>
<text x="62.3" y="47.4">Feedback</text>
<text x="64" y="43.9">Output</text>
<text x="71.1" y="46.5">4</text>
<text x="71.1" y="43">2</text>
<text x="63.5" y="50.9">Ground</text>
<text x="65" y="52.7">GND</text>
<text x="71.1" y="50">3</text>
<text x="71.1" y="51.8">6</text>
<text x="172.1" y="51.8">6</text>
<text x="172.1" y="50">7</text>
<text x="172.1" y="48.3">5</text>
<text x="175.5" y="49.1">INPUT 1</text>
<text x="175.5" y="52.7">ENABLE A</text>
<text x="175.5" y="50.9">INPUT 2</text>
<text x="186.3" y="50.9">OUT 2</text>
<text x="186.4" y="49.1">OUT 1</text>
<text x="193.4" y="48.3">2</text>
<text x="193.4" y="50">3</text>
<text x="171.3" y="55.4">10</text>
<text x="171.3" y="57.2">12</text>
<text x="171.4" y="58.9">11</text>
<text x="175.5" y="56.3">INPUT 3</text>
<text x="175.5" y="59.8">ENABLE B</text>
<text x="175.5" y="58">INPUT 4</text>
<text x="186.3" y="58">OUT 4</text>
<text x="186.4" y="56.3">OUT 3</text>
<text x="193.4" y="55.4">13</text>
<text x="193.4" y="57.2">14</text>
<text x="172" y="64.2">4</text>
<text x="172.1" y="66">9</text>
<text x="175.5" y="65.1">VS</text>
<text x="184.3" y="61.6">SENSE A</text>
<text x="184.4" y="63.3">SENSE B</text>
<text x="193.4" y="60.7">1</text>
<text x="193.4" y="62.4">15</text>
<text x="193.4" y="66">8</text>
<text x="175.5" y="66.9">VSS</text>
<text x="187.3" y="66.9">GND</text>
<text x="3.6" y="83.9">B</text>
<text x="274.7" y="83.9">B</text>
<text x="49.8" y="87.2">2</text>
<text x="56.9" y="85.5">1</text>
<text x="56.9" y="89">3</text>
<text x="247.4" y="92.6">2</text>
<text x="247.4" y="94.4">3</text>
<text x="247.5" y="90.8">1</text>
<text x="194.9" y="97">GND@1</text>
<text x="194.9" y="98.8">GPIO1</text>
<text x="194.9" y="100.5">GPIO3</text>
<text x="204.9" y="100.5">GPIO14</text>
<text x="205.7" y="97">GPIO4</text>
<text x="205.7" y="98.8">GPIO2</text>
<text x="194.9" y="102.3">3V3/5V</text>
<text x="194.9" y="104.1">GND@2</text>
<text x="194.9" y="105.9">GPIO0</text>
<text x="194.9" y="107.7">GPIO16</text>
<text x="204.6" y="107.7">GND@3</text>
<text x="204.9" y="105.9">GPIO12</text>
<text x="205" y="102.3">GPIO15</text>
<text x="205" y="104.1">GPIO13</text>
<text x="194.9" y="109.4">3V3</text>
<text x="208.3" y="109.4">5V</text>
<text x="3.6" y="133.1">C</text>
<text x="274.7" y="133.1">C</text>
<text x="3.6" y="182.3">D</text>
<text x="274.7" y="182.3">D</text>
<text x="212.3" y="190">Title</text>
<text x="212.3" y="195.4">Size</text>
<text x="221.2" y="195.4">Number</text>
<text x="256.6" y="195.4">Revision</text>
<text x="212.3" y="200.7">Date:</text>
<text x="212.3" y="202.4">File:</text>
<text x="213.2" y="198">A3</text>
<text x="220.3" y="200.7">3/21/2025</text>
<text x="220.3" y="202.4">C:\Users\..\Sheet1.SchDoc</text>
<text x="247.8" y="200.7">Sheet</text>
<text x="247.8" y="202.4">Drawn By: Furkan Elkıran</text>
<text x="252.5" y="200.7">of</text>
<text x="18.9" y="205.1">1</text>
<text x="53.1" y="205.1">2</text>
<text x="87.5" y="205.1">3</text>
<text x="121.8" y="205.1">4</text>
<text x="156.1" y="205.1">5</text>
<text x="190.4" y="205.1">6</text>
<text x="224.8" y="205.1">7</text>
<text x="259.1" y="205.1">8</text>
</g>
<g font-size="1.6" fill="#800000">
<text x="99" y="34.1">+5</text>
<text x="160.6" y="31.5">+12</text>
<text x="22.4" y="39.4">+12</text>
<text x="165.4" y="48.3">IN1</text>
<text x="165.4" y="50">IN2</text>
<text x="165.4" y="51.8">ENA</text>
<text x="165.4" y="55.4">IN3</text>
<text x="165.4" y="57.2">IN4</text>
<text x="165.4" y="58.9">ENB</text>
<text x="21.9" y="60.7">GND</text>
<text x="39.6" y="60.7">GND</text>
<text x="75.1" y="60.7">GND</text>
<text x="80.4" y="60.7">GND</text>
<text x="98.1" y="60.7">GND</text>
<text x="157.5" y="60.7">+5</text>
<text x="29" y="69.6">GND</text>
<text x="107.8" y="70.4">GND</text>
<text x="199.1" y="73.1">GND</text>
<text x="72" y="82">+12</text>
<text x="221.3" y="82">GND</text>
<text x="243.4" y="87.2">+5</text>
<text x="238.9" y="92.6">SERVO</text>
<text x="44.9" y="96.1">GND</text>
<text x="216.7" y="96.1">IN1</text>
<text x="216.7" y="97.9">IN2</text>
<text x="216.7" y="99.7">ENA</text>
<text x="216.7" y="101.4">IN3</text>
<text x="242.5" y="101.4">GND</text>
<text x="184.9" y="106.8">SERVO</text>
<text x="184.9" y="105">GPIO0</text>
<text x="216.7" y="103.2">ENB</text>
<text x="216.7" y="105">IN4</text>
<text x="226.6" y="103.2">+5</text>
<text x="177.8" y="113.8">GND</text>
<text x="216.8" y="117.4">GND</text>
</g>
<g font-size="1.6" fill="#000080">
<text x="48.4" y="41.2">U1</text>
<text x="211.6" y="40.5">D1</text>
<text x="220.5" y="40.5">D2</text>
<text x="229.3" y="40.5">D3</text>
<text x="238.2" y="40.5">D4</text>
<text x="87.4" y="42.1">L1</text>
<text x="87.4" y="45.3">100uH</text>
<text x="110.1" y="46.3">R1</text>
<text x="174.2" y="46.5">U2</text>
<text x="205.8" y="46" transform="rotate(-90 205.8 46)">1N4007 SMD</text>
<text x="215.5" y="46" transform="rotate(-90 215.5 46)">1N4007 SMD</text>
<text x="224.4" y="46" transform="rotate(-90 224.4 46)">1N4007 SMD</text>
<text x="233.3" y="46" transform="rotate(-90 233.3 46)">1N4007 SMD</text>
<text x="244.9" y="46.3">J1</text>
<text x="245.1" y="44.7">MOTOR 1</text>
<text x="21.5" y="53.9" transform="rotate(-90 21.5 53.9)">25V 100uF</text>
<text x="25.5" y="48.1">C1</text>
<text x="31.2" y="48.1">R2</text>
<text x="31.2" y="49.9">1K</text>
<text x="84" y="49.1">D5</text>
<text x="84" y="50.9">MBR310</text>
<text x="101.7" y="48.1">C2</text>
<text x="101.7" y="49.9">10V 470uF</text>
<text x="110.1" y="48.1">1K</text>
<text x="34.6" y="58.7">DS2</text>
<text x="48.4" y="55.4">LM2576SX-5.0/NOPB</text>
<text x="113.5" y="57.8">DS1</text>
<text x="113.5" y="59.6">RED</text>
<text x="34.6" y="60.5">RED</text>
<text x="211.6" y="63.5">D6</text>
<text x="220.5" y="63.5">D7</text>
<text x="229.3" y="63.5">D8</text>
<text x="238.2" y="63.5">D9</text>
<text x="244.9" y="60.9">MOTOR 2</text>
<text x="245.1" y="62.4">J2</text>
<text x="174.2" y="69.6">L298N</text>
<text x="205.8" y="69" transform="rotate(-90 205.8 69)">1N4007 SMD</text>
<text x="215.5" y="69" transform="rotate(-90 215.5 69)">1N4007 SMD</text>
<text x="224.4" y="69" transform="rotate(-90 224.4 69)">1N4007 SMD</text>
<text x="233.3" y="69" transform="rotate(-90 233.3 69)">1N4007 SMD</text>
<text x="66" y="83.5">D10</text>
<text x="37.6" y="85.3">J4</text>
<text x="52.1" y="85">SW1</text>
<text x="66" y="89.2">MURS360T3G</text>
<text x="249.4" y="88.9">J3</text>
<text x="37.6" y="92.8">1729128</text>
<text x="52.1" y="91.4">CS12ANW03</text>
<text x="193.7" y="92.6">ESP32-CAM</text>
<text x="193.7" y="90.8">U3</text>
<text x="246.9" y="98.8">SERVO MOTOR</text>
<text x="193.7" y="112.1">ESP32-CAM</text>
</g>
</svg>
